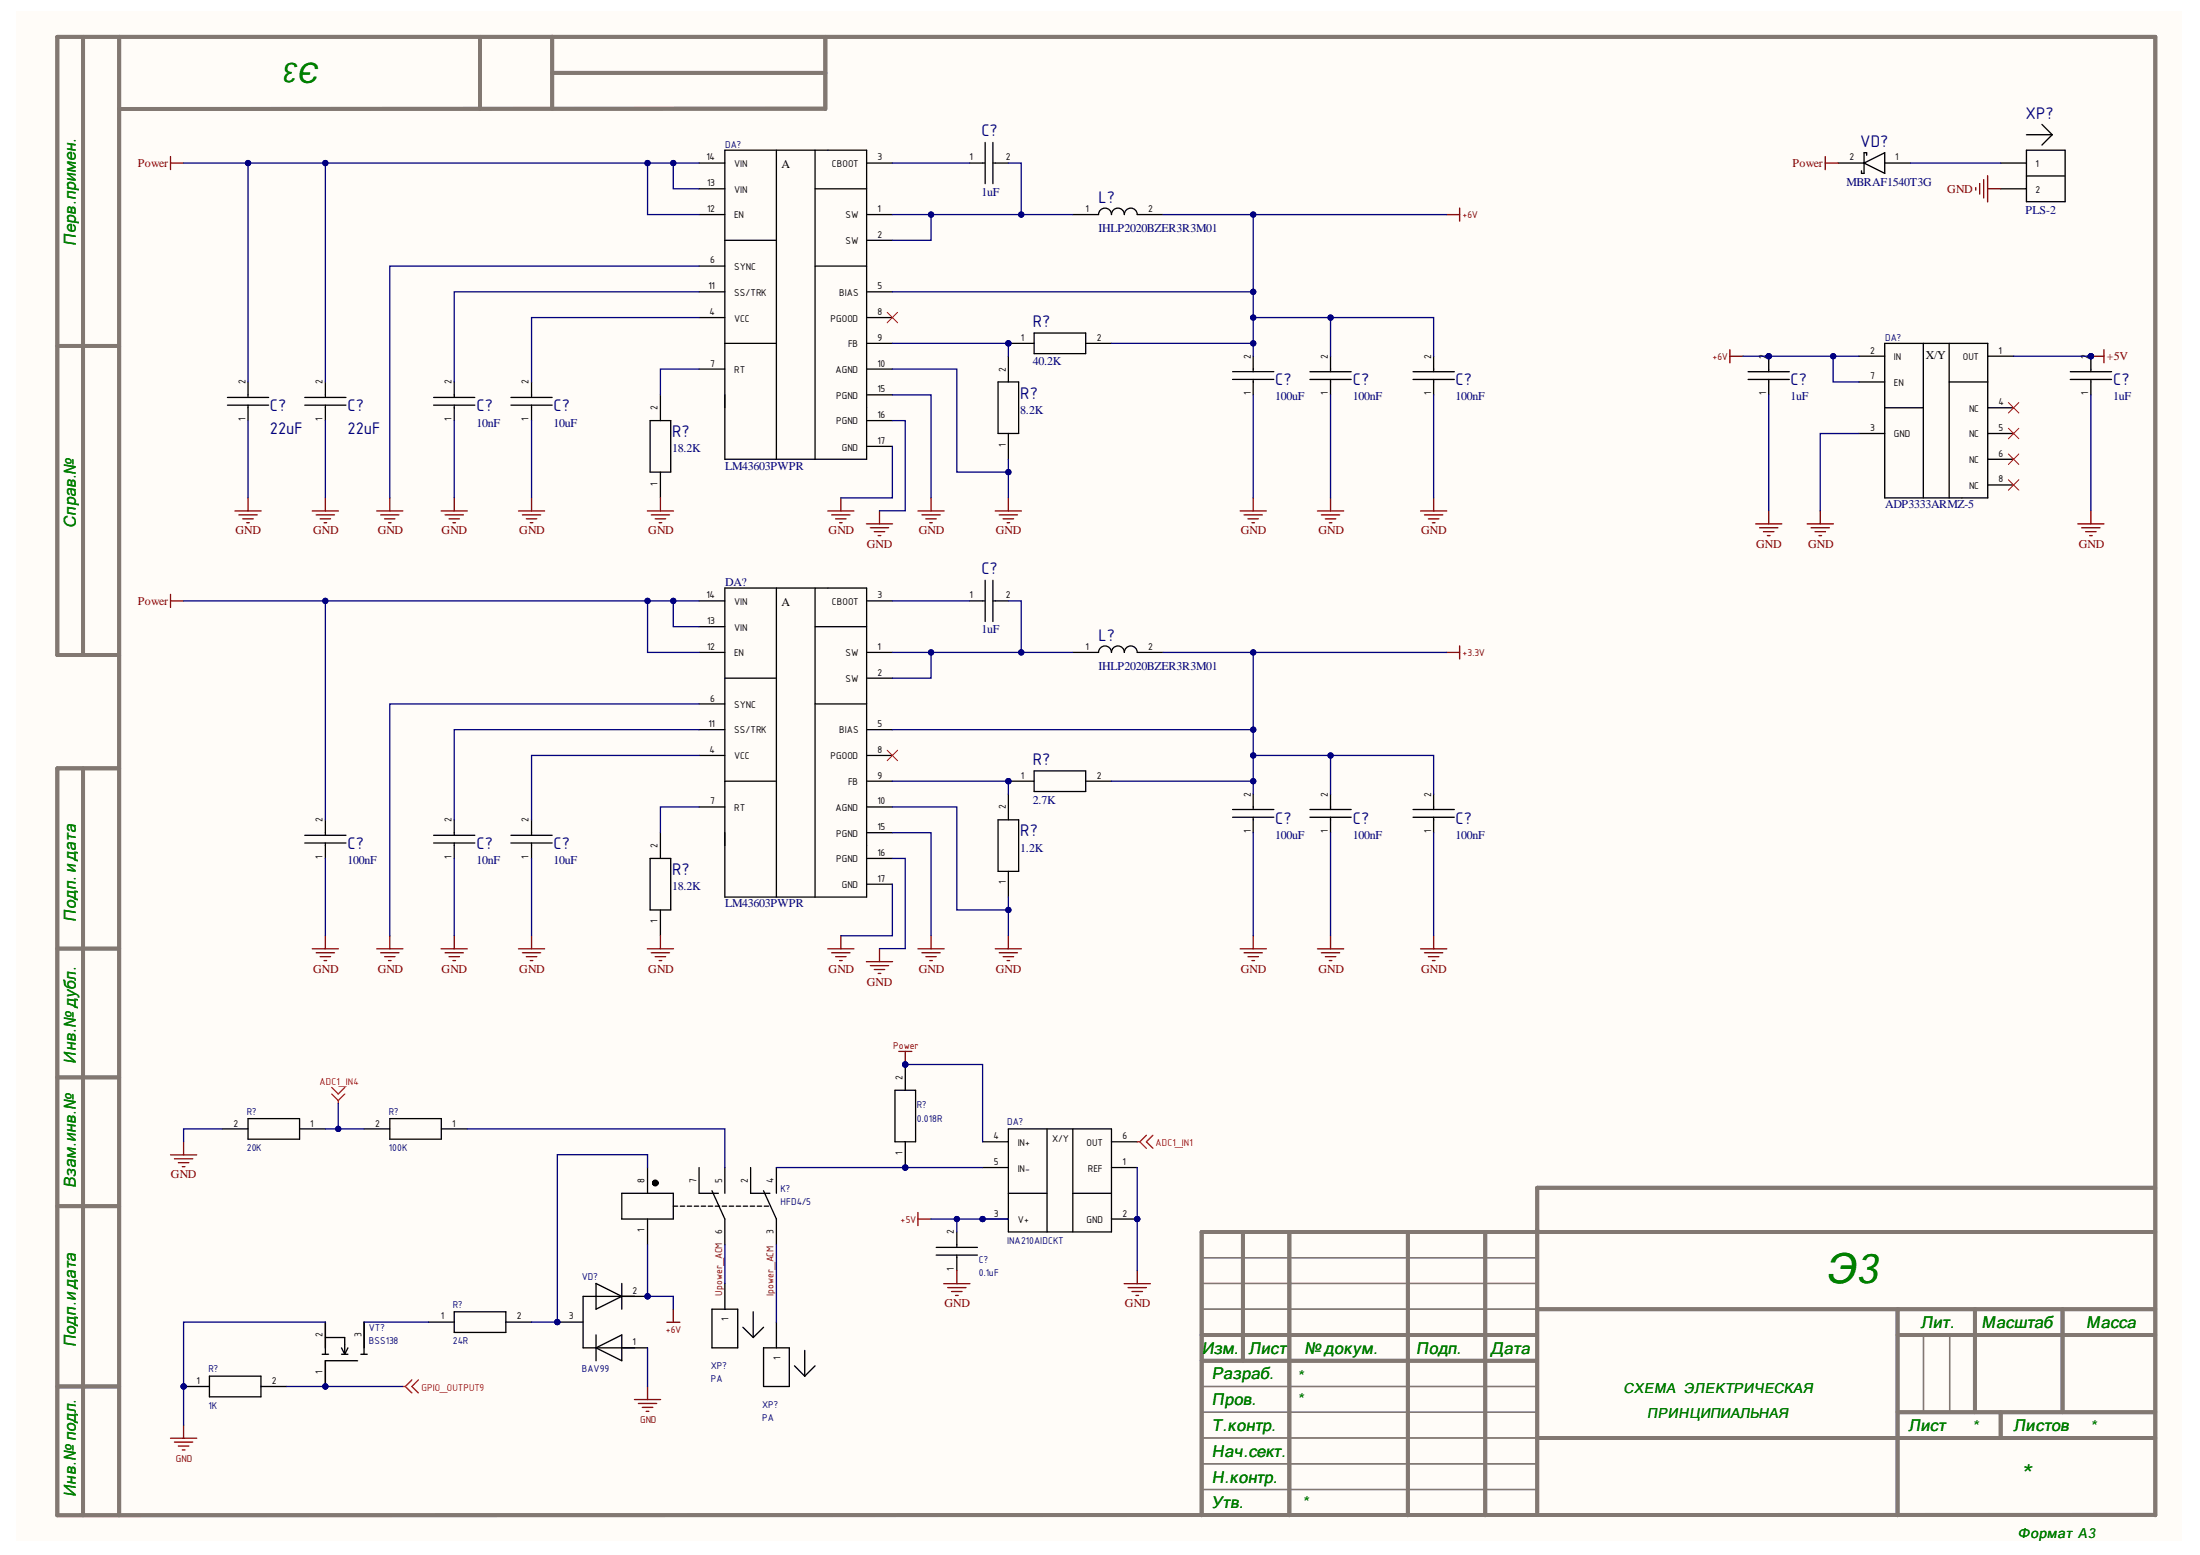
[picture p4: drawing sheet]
<svg xmlns="http://www.w3.org/2000/svg" width="297mm" height="210mm" viewBox="0 0 297 210" stroke-linecap="round" stroke-linejoin="round" font-family="sans-serif">
<g fill="#fffcf8">
<path d="M2.2 1.5h292.3v206.5h-292.3z" fill-rule="evenodd"/>
<path d="M2.2 1.5h292.3v206.5h-292.3z" fill-rule="evenodd"/>
</g>
<g fill="none" stroke="#827872" stroke-width=".53">
<path d="M11.2 5v83.4M16.1 5v199.5M64.8 5v9.7M74.6 5v9.7M74.6 9.8h36.8M111.4 14.7h-95.3M111.4 5v9.7M7.7 46.7h8.4M16.1 88.4h-8.4v-83.4h283.3v199.5M11.2 103.7v100.8M16.1 103.7h-8.4v100.8h283.3M7.7 128h8.4"/>
<path d="M7.7 145.4h8.4M7.7 162.8h8.4M167.8 166.3v17.4M174.1 166.3v38.2M190.1 166.3v38.2M200.5 166.3v38.2M207.5 176.7h83.5M256.2 176.7v27.8M266.6 176.7v13.9M278.5 176.7v13.9M291 160.3h-83.4v43.8M291 166.3h-128.8v38.2"/>
<path d="M7.7 187.2h8.4M162.2 183.7h45.3M162.2 180.2h45.3M207.5 194.1h83.5M256.2 180.2h34.8M256.2 190.6h34.8M270.1 190.6v3.5"/>
</g>
<path d="M162.2 176.7h45.3M162.2 169.8h45.3M162.2 173.2h45.3M162.2 197.6h45.3M162.2 190.6h45.3M162.2 194.1h45.3M162.2 187.2h45.3M259.7 180.2v10.4M263.2 180.2v10.4M162.2 201.1h45.3" fill="none" stroke="#827872" stroke-width=".18"/>
<g fill="none" stroke="#000" stroke-width=".18">
<path d="M273.6 18.2h3.5M275.7 16.8l1.4 1.4M277.1 18.2l-1.4 1.4M248.2 22h3.5M251.7 22l2.8-1.4v2.8zM252 21v-.4h-.3v2.8h-.4v-.3M254.5 22h3.5M270.1 22h3.5M270.1 25.5h3.5M273.6 23.8h5.2M273.6 20.3h5.2v6.9h-5.2zM176.9 51.2h5.5"/>
<path d="M176.9 50.2h5.5M179.6 48.1v2.1M179.6 51.2v2.1M190.8 51.2h5.6M190.8 50.2h5.6M193.6 48.1v2.1M193.6 51.2v2.1M236 51.2h5.6M236 50.2h5.6M238.8 51.2v2.1M251 48.1h3.5M251 58.5h3.5"/>
<path d="M251 51.6h3.5M254.5 55h5.2M254.5 46.4h13.9v20.8h-13.9zM259.7 46.4v20.8M263.2 51.6h5.2M263.2 46.4v20.8M268.4 48.1h3.5M268.4 58.5h3.5M268.4 55h3.5M279.5 51.2h5.6M279.5 50.2h5.6M282.3 51.2v2.1"/>
<path d="M268.4 62h3.5M268.4 65.5h3.5M176.9 110.3h5.5M176.9 109.3h5.5M179.6 107.2v2.1M179.6 110.3v2.1M190.8 110.3h5.6M190.8 109.3h5.6M193.6 107.2v2.1M193.6 110.3v2.1"/>
</g>
<g fill="none" stroke="#000" stroke-width=".17">
<path d="M133 19.2v5.6M134.1 19.2v5.6M94.4 29h3.5M94.4 22h3.5M94.4 39.4h3.5M94.4 35.9h3.5M94.4 25.5h3.5M97.9 20.3h19.1v41.7h-19.1zM97.9 32.4h6.9M104.8 20.3v41.7M110 35.9h7M110 25.5h7"/>
<path d="M110 20.3v41.7M117 29h3.5M117 32.4h3.5M117 22h3.5M117 39.4h3.5M130.9 22h2.1M134.1 22h2M144.8 29h3.5a.87 .87 0 0 1 .9-.9 .87 .87 0 0 1 .9 .9 .87 .87 0 0 1 .8-.9 .87 .87 0 0 1 .9 .9 .87 .87 0 0 1 .9-.9 .87 .87 0 0 1 .8 .9h3.5M30.7 54.7h5.6M30.7 53.6h5.6M33.5 51.6v2M33.5 54.7v2.1"/>
<path d="M41.1 54.7h5.6M41.1 53.6h5.6M43.9 51.6v2M43.9 54.7v2.1M58.5 54.7h5.6M58.5 53.6h5.6M61.3 51.6v2M61.3 54.7v2.1M69 54.7h5.6M69 53.6h5.6M71.8 51.6v2M71.8 54.7v2.1"/>
<path d="M87.8 56.8h2.8v6.9h-2.8zM89.2 53.3v3.5M94.4 42.9h3.5M94.4 49.8h3.5M97.9 46.3h6.9M117 42.9h3.5M117 49.8h3.5M117 46.3h3.5M117 53.3h3.5M117 56.8h3.5M134.8 51.6h2.7v6.9h-2.7zM136.1 46.3h3.5"/>
<path d="M136.1 48.1v3.5M136.1 58.5v3.5M139.6 45h7v2.7h-7zM146.6 46.3h3.5M166.4 51.2h5.6M166.4 50.2h5.6M169.2 48.1v2.1M169.2 51.2v2.1M89.2 63.7v3.5M97.9 79.4h19.1v41.7h-19.1zM104.8 79.4v41.7M110 79.4v41.7"/>
<path d="M117 60.3h3.5M133 78.3v5.6M134.1 78.3v5.6M94.4 88.1h3.5M94.4 81.1h3.5M94.4 98.5h3.5M94.4 95h3.5M94.4 84.6h3.5M97.9 91.5h6.9M110 95h7M110 84.6h7M117 88.1h3.5"/>
<path d="M117 91.5h3.5M117 81.1h3.5M117 98.5h3.5M130.9 81.1h2.1M134.1 81.1h2M144.8 88.1h3.5a.87 .87 0 0 1 .9-.9 .87 .87 0 0 1 .9 .9 .87 .87 0 0 1 .8-.9 .87 .87 0 0 1 .9 .9 .87 .87 0 0 1 .9-.9 .87 .87 0 0 1 .8 .9h3.5M41.1 113.8h5.6M41.1 112.8h5.6M43.9 110.7v2.1M43.9 113.8v2.1M58.5 113.8h5.6M58.5 112.8h5.6"/>
<path d="M61.3 110.7v2.1M61.3 113.8v2.1M69 113.8h5.6M69 112.8h5.6M71.8 110.7v2.1M71.8 113.8v2.1M87.8 115.9h2.8v6.9h-2.8zM89.2 112.4v3.5M94.4 102h3.5M94.4 108.9h3.5M97.9 105.4h6.9M117 102h3.5"/>
<path d="M117 108.9h3.5M117 105.4h3.5M117 112.4h3.5M117 115.9h3.5M117 119.4h3.5M134.8 110.7h2.7v6.9h-2.7zM136.1 107.2v3.5M136.1 117.6v3.5M136.1 105.4h3.5M139.6 104.1h7v2.7h-7zM146.6 105.4h3.5M166.4 110.3h5.6"/>
<path d="M166.4 109.3h5.6M169.2 107.2v2.1M169.2 110.3v2.1M89.2 122.8v3.5M87.4 157.6v3.5M94.4 157.6v3.5h2.6M97.9 157.6v3.5M101.3 157.6v3.5h2.7M104.8 157.6v3.5M120.8 147.2v6.9M123.6 147.2v6.9M132.7 157.6h3.4"/>
<path d="M132.7 154.1h3.4M136.1 152.4h14v13.9h-14zM141.4 152.4v13.9M144.8 152.4v13.9M150.1 157.6h3.4M150.1 154.1h3.4M84 161.1h6.9v3.5h-6.9zM87.4 164.6v3.4M90.9 162.8h.6M91.9 162.8h.5M92.8 162.8h.6M93.7 162.8h.6"/>
<path d="M94.7 162.8h.6M95.6 162.8h.6M96.1 160.7l1.8 3.9M99.4 162.8h.6M100.4 162.8h.5M101.3 162.8h.6M102.2 162.8h.6M103.1 160.7l1.7 3.9v3.4M103.2 162.8h.6M126.4 169.4h5.6M126.4 168.4h5.6M129.2 166.3v2.1"/>
<path d="M129.2 169.4v2.1M132.7 164.6h3.4M136.1 161.1h5.3M144.8 161.1h5.3M150.1 164.6h3.4"/>
</g>
<g fill="none" stroke="#800000" stroke-width=".17">
<path d="M23 21.1v1.8M23 22h1.8M31.7 69h3.6M32.3 69.5h2.4M32.8 70h1.4M33.3 70.6h.4M33.5 67.2v1.8M42.2 69h3.5M42.7 69.5h2.5M43.2 70h1.4M43.8 70.6h.3M43.9 67.2v1.8"/>
<path d="M50.9 69h3.5M51.4 69.5h2.5M51.9 70h1.4M52.5 70.6h.3M52.6 67.2v1.8M59.6 69h3.5M60.1 69.5h2.5M60.6 70h1.4M61.1 70.6h.4M61.3 67.2v1.8M70 69h3.5M70.5 69.5h2.5"/>
<path d="M71.1 70h1.4M71.6 70.6h.3M71.8 67.2v1.8M87.4 69h3.5M87.9 69.5h2.5M88.5 70h1.4M89 70.6h.3M89.2 67.2v1.8M111.8 69h3.5M112.3 69.5h2.5M112.8 70h1.4M113.4 70.6h.3"/>
<path d="M113.5 67.2v1.8M117 70.7h3.5M117.5 71.2h2.5M118 71.8h1.5M118.6 72.3h.3M118.7 68.9v1.8M123.9 69h3.6M124.5 69.5h2.4M125 70h1.4M125.5 70.6h.4M125.7 67.2v1.8M134.4 69h3.5"/>
<path d="M134.9 69.5h2.5M135.4 70h1.5M136 70.6h.3M136.1 67.2v1.8M167.4 69h3.6M168 69.5h2.4M168.5 70h1.4M169 70.6h.4M169.2 67.2v1.8M23 80.2v1.8M23 81.1h1.8M42.2 128.1h3.5"/>
<path d="M42.7 128.6h2.5M43.2 129.1h1.4M43.8 129.7h.3M43.9 126.3v1.8M50.9 128.1h3.5M51.4 128.6h2.5M51.9 129.1h1.4M52.5 129.7h.3M52.6 126.3v1.8M59.6 128.1h3.5M60.1 128.6h2.5M60.6 129.1h1.4"/>
<path d="M61.1 129.7h.4M61.3 126.3v1.8M70 128.1h3.5M70.5 128.6h2.5M71.1 129.1h1.4M71.6 129.7h.3M71.8 126.3v1.8M87.4 128.1h3.5M87.9 128.6h2.5M88.5 129.1h1.4M89 129.7h.3M89.2 126.3v1.8"/>
<path d="M111.8 128.1h3.5M112.3 128.6h2.5M112.8 129.1h1.4M113.4 129.7h.3M113.5 126.3v1.8M117 129.8h3.5M117.5 130.3h2.5M118 130.9h1.5M118.6 131.4h.3M118.7 128v1.8M123.9 128.1h3.6M124.5 128.6h2.4"/>
<path d="M125 129.1h1.4M125.5 129.7h.4M125.7 126.3v1.8M134.4 128.1h3.5M134.9 128.6h2.5M135.4 129.1h1.5M136 129.7h.3M136.1 126.3v1.8M167.4 128.1h3.6M168 128.6h2.4M168.5 129.1h1.4M169 129.7h.4"/>
<path d="M169.2 126.3v1.8M121.3 141.9h1.8M122.2 141.9v1.8M123.9 163.7v1.7M123.9 164.6h1.8"/>
</g>
<g fill="none" stroke="#800000" stroke-width=".18">
<path d="M195.3 29h1.8M197.1 28.1v1.7M246.4 21.1v1.8M246.4 22h1.8M266.8 25.3v.4M267.3 24.8v1.4M267.8 24.2v2.5M268.4 23.7v3.6M268.4 25.5h1.7M233.6 48.1h1.7M233.6 47.2v1.8M282.3 48.1h1.8"/>
<path d="M284.1 47.2v1.8M177.9 69h3.5M178.4 69.5h2.5M178.9 70h1.5M179.5 70.6h.3M179.6 67.2v1.8M191.8 69h3.5M192.3 69.5h2.5M192.9 70h1.4M193.4 70.6h.3M193.6 67.2v1.8M237 70.7h3.6"/>
<path d="M237.6 71.2h2.4M238.1 71.8h1.4M238.6 72.3h.4M238.8 69v1.7M244 70.7h3.5M244.5 71.2h2.5M245.1 71.8h1.4M245.6 72.3h.3M245.8 69v1.7M280.5 70.7h3.6M281.1 71.2h2.4M281.6 71.8h1.4"/>
<path d="M282.1 72.3h.4M282.3 69v1.7M195.3 88.1h1.8M197.1 87.2v1.8M177.9 128.1h3.5M178.4 128.6h2.5M178.9 129.1h1.5M179.5 129.7h.3M179.6 126.3v1.8M191.8 128.1h3.5M192.3 128.6h2.5M192.9 129.1h1.4"/>
<path d="M193.4 129.7h.3M193.6 126.3v1.8M127.4 173.3h3.6M128 173.8h2.4M128.5 174.3h1.4M129 174.9h.4M129.2 171.5v1.8M151.8 173.3h3.5M152.3 173.8h2.5M152.8 174.3h1.5M153.4 174.9h.3M153.5 171.5v1.8"/>
</g>
<path d="M119.8 42.2l1.4 1.4M121.2 42.2l-1.4 1.4M271.2 54.3l1.4 1.5M271.2 57.8l1.4 1.4M272.6 54.3l-1.4 1.5M272.6 57.8l-1.4 1.4M271.2 61.3l1.4 1.4M271.2 64.8l1.4 1.4M272.6 61.3l-1.4 1.4M272.6 64.8l-1.4 1.4M119.8 101.3l1.4 1.4M121.2 101.3l-1.4 1.4" fill="none" stroke="#f00" stroke-width=".14"/>
<path d="M153.5 154.1h.4M153.9 154.1l.9 .9M154.8 153.2l-.9 .9M155.7 153.2l-.9 .9 .9 .9" fill="none" stroke="#f00" stroke-width=".17"/>
<circle cx="88.5" cy="159.7" r=".18" fill="none" stroke="#000" stroke-width=".53"/>
<circle cx="87.4" cy="175" r=".35" fill="#000080"/>
<circle cx="87.4" cy="175" r=".35" fill="none" stroke="#000080" stroke-width=".14"/>
<path d="M80.5 173.2l3.5 1.8-3.5 1.7zM84 173.2v3.5M87.4 175h-8.7v6.9h8.7M80.5 181.9l3.5-1.7v3.5zM80.5 180.2v3.5" fill="none" stroke="#000" stroke-width=".18"/>
<circle cx="87.4" cy="175" r=".35" fill="#000080"/>
<circle cx="87.4" cy="175" r=".35" fill="none" stroke="#000080" stroke-width=".14"/>
<g fill="none" stroke="#000" stroke-width=".18">
<path d="M43.9 178.5v4.3M49.2 178.5v4.3M57.9 178.5h3.4M61.3 177.1h7v2.8h-7zM68.3 178.5h3.5M75.3 178.5h3.4M96.1 176.7h3.5v5.2h-3.5zM97.9 173.2v3.5M100.3 179.2l1.4 1.3M101.7 177.1v3.4M103.1 179.2l-1.4 1.3M104.8 178.5v3.4"/>
<path d="M24.8 187.2h3.5M28.3 185.8h6.9v2.8h-6.9zM35.2 187.2h3.5M43.9 183.7h4.4M43.9 180.5h2.6v2.3M46.1 182.8h.9M46.1 181.9l.4 .9M47 181.9l-.5 .9M48.7 182.8h.9M103.1 181.9h3.5v5.3h-3.5zM107.3 184.4l1.4 1.4M108.7 182.3v3.5"/>
<path d="M110 184.4l-1.3 1.4"/>
</g>
<path d="M90 178.5h1.8M90.9 176.7v1.8M23 194.1h3.6M23.6 194.7h2.4M24.1 195.2h1.4M24.6 195.7h.4M24.8 192.4v1.7M85.7 188.9h3.5M86.2 189.4h2.5M86.7 190h1.4M87.2 190.5h.4M87.4 187.2v1.7" fill="none" stroke="#800000" stroke-width=".18"/>
<path d="M54.4 187.2h.3M54.7 187.2l.9 .8M55.6 186.3l-.9 .9M56.5 186.3l-.9 .9 .9 .8" fill="none" stroke="#f00" stroke-width=".18"/>
<path d="M44.8 146.8l.9 .9 .9-.9M44.8 147.7l.9 .9M45.7 148.6v.3M46.6 147.7l-.9 .9" fill="none" stroke="#f00" stroke-width=".17"/>
<path d="M30 152.4h3.5M33.5 151h6.9v2.8h-6.9zM40.4 152.4h3.5M49.1 152.4h3.5M52.6 151h7v2.8h-7zM59.6 152.4h3.5" fill="none" stroke="#000" stroke-width=".17"/>
<path d="M282.3 53.3v15.7M43.9 178.5h-19.1v13.9" fill="none" stroke="#000080" stroke-width=".18"/>
<path d="M24.8 81.1h69.6" fill="none" stroke="#000080" stroke-width=".17"/>
<circle cx="90.9" cy="81.1" r=".35" fill="#000080"/>
<circle cx="90.9" cy="81.1" r=".35" fill="none" stroke="#000080" stroke-width=".14"/>
<circle cx="87.4" cy="81.1" r=".35" fill="#000080"/>
<circle cx="87.4" cy="81.1" r=".35" fill="none" stroke="#000080" stroke-width=".14"/>
<circle cx="43.9" cy="81.1" r=".35" fill="#000080"/>
<circle cx="43.9" cy="81.1" r=".35" fill="none" stroke="#000080" stroke-width=".14"/>
<path d="M24.8 22h69.6" fill="none" stroke="#000080" stroke-width=".17"/>
<circle cx="90.9" cy="22" r=".35" fill="#000080"/>
<circle cx="90.9" cy="22" r=".35" fill="none" stroke="#000080" stroke-width=".14"/>
<circle cx="87.4" cy="22" r=".35" fill="#000080"/>
<circle cx="87.4" cy="22" r=".35" fill="none" stroke="#000080" stroke-width=".14"/>
<circle cx="43.9" cy="22" r=".35" fill="#000080"/>
<circle cx="43.9" cy="22" r=".35" fill="none" stroke="#000080" stroke-width=".14"/>
<circle cx="33.5" cy="22" r=".35" fill="#000080"/>
<circle cx="33.5" cy="22" r=".35" fill="none" stroke="#000080" stroke-width=".14"/>
<path d="M38.7 187.2h15.7" fill="none" stroke="#000080" stroke-width=".18"/>
<path d="M43.9 152.4h5.2" fill="none" stroke="#000080" stroke-width=".17"/>
<circle cx="45.7" cy="152.4" r=".35" fill="#000080"/>
<circle cx="45.7" cy="152.4" r=".35" fill="none" stroke="#000080" stroke-width=".14"/>
<path d="M87.4 157.6v-1.7h-12.1v22.6h-3.5M49.2 178.5h8.7M87.4 168v7h3.5v1.7" fill="none" stroke="#000080" stroke-width=".18"/>
<path d="M94.4 35.9h-41.8v31.3M94.4 39.4h-33.1v12.2M94.4 42.9h-22.6v8.7M94.4 95h-41.8v31.3M94.4 98.5h-33.1v12.2M94.4 102h-22.6v8.7M63.1 152.4h34.8v5.2" fill="none" stroke="#000080" stroke-width=".17"/>
<circle cx="87.4" cy="175" r=".35" fill="#000080"/>
<circle cx="87.4" cy="175" r=".35" fill="none" stroke="#000080" stroke-width=".14"/>
<path d="M87.4 81.1v7h7" fill="none" stroke="#000080" stroke-width=".17"/>
<circle cx="87.4" cy="81.1" r=".35" fill="#000080"/>
<circle cx="87.4" cy="81.1" r=".35" fill="none" stroke="#000080" stroke-width=".14"/>
<path d="M87.4 22v7h7" fill="none" stroke="#000080" stroke-width=".17"/>
<circle cx="87.4" cy="22" r=".35" fill="#000080"/>
<circle cx="87.4" cy="22" r=".35" fill="none" stroke="#000080" stroke-width=".14"/>
<path d="M94.4 49.8h-5.2v3.5M90.9 81.1v3.5h3.5M94.4 108.9h-5.2v3.5" fill="none" stroke="#000080" stroke-width=".17"/>
<circle cx="90.9" cy="81.1" r=".35" fill="#000080"/>
<circle cx="90.9" cy="81.1" r=".35" fill="none" stroke="#000080" stroke-width=".14"/>
<path d="M90.9 22v3.5h3.5" fill="none" stroke="#000080" stroke-width=".17"/>
<circle cx="90.9" cy="22" r=".35" fill="#000080"/>
<circle cx="90.9" cy="22" r=".35" fill="none" stroke="#000080" stroke-width=".14"/>
<path d="M120.5 56.8h1.7v12.1h-3.5M120.5 60.3v6.9h-7M120.5 119.4v6.9h-7M120.5 115.9h1.7v12.1h-3.5M120.5 112.4h5.2v13.9M120.5 108.9h8.7v13.9h6.9v-1.7M104.8 157.6h27.9" fill="none" stroke="#000080" stroke-width=".17"/>
<circle cx="136.1" cy="122.8" r=".35" fill="#000080"/>
<circle cx="136.1" cy="122.8" r=".35" fill="none" stroke="#000080" stroke-width=".14"/>
<path d="M120.5 98.5h48.7M120.5 105.4h15.6v1.8" fill="none" stroke="#000080" stroke-width=".17"/>
<circle cx="169.2" cy="98.5" r=".35" fill="#000080"/>
<circle cx="169.2" cy="98.5" r=".35" fill="none" stroke="#000080" stroke-width=".14"/>
<path d="M125.7 88.1v3.4h-5.2" fill="none" stroke="#000080" stroke-width=".17"/>
<circle cx="125.7" cy="88.1" r=".35" fill="#000080"/>
<circle cx="125.7" cy="88.1" r=".35" fill="none" stroke="#000080" stroke-width=".14"/>
<path d="M120.5 88.1h24.3" fill="none" stroke="#000080" stroke-width=".17"/>
<circle cx="125.7" cy="88.1" r=".35" fill="#000080"/>
<circle cx="125.7" cy="88.1" r=".35" fill="none" stroke="#000080" stroke-width=".14"/>
<circle cx="137.9" cy="88.1" r=".35" fill="#000080"/>
<circle cx="137.9" cy="88.1" r=".35" fill="none" stroke="#000080" stroke-width=".14"/>
<path d="M120.5 53.3h5.2v13.9M120.5 49.8h8.7v13.9h6.9v-1.7M120.5 81.1h10.4" fill="none" stroke="#000080" stroke-width=".17"/>
<circle cx="136.1" cy="63.7" r=".35" fill="#000080"/>
<circle cx="136.1" cy="63.7" r=".35" fill="none" stroke="#000080" stroke-width=".14"/>
<path d="M120.5 39.4h48.7M120.5 46.3h15.6v1.8" fill="none" stroke="#000080" stroke-width=".17"/>
<circle cx="169.2" cy="39.4" r=".35" fill="#000080"/>
<circle cx="169.2" cy="39.4" r=".35" fill="none" stroke="#000080" stroke-width=".14"/>
<path d="M125.7 29v3.4h-5.2" fill="none" stroke="#000080" stroke-width=".17"/>
<circle cx="125.7" cy="29" r=".35" fill="#000080"/>
<circle cx="125.7" cy="29" r=".35" fill="none" stroke="#000080" stroke-width=".14"/>
<path d="M120.5 29h24.3" fill="none" stroke="#000080" stroke-width=".17"/>
<circle cx="125.7" cy="29" r=".35" fill="#000080"/>
<circle cx="125.7" cy="29" r=".35" fill="none" stroke="#000080" stroke-width=".14"/>
<circle cx="137.9" cy="29" r=".35" fill="#000080"/>
<circle cx="137.9" cy="29" r=".35" fill="none" stroke="#000080" stroke-width=".14"/>
<path d="M120.5 22h10.4M122.2 143.7h10.5v10.4M125.7 164.6h10.4" fill="none" stroke="#000080" stroke-width=".17"/>
<circle cx="129.2" cy="164.6" r=".35" fill="#000080"/>
<circle cx="129.2" cy="164.6" r=".35" fill="none" stroke="#000080" stroke-width=".14"/>
<path d="M136.1 81.1h1.8v7" fill="none" stroke="#000080" stroke-width=".17"/>
<circle cx="137.9" cy="88.1" r=".35" fill="#000080"/>
<circle cx="137.9" cy="88.1" r=".35" fill="none" stroke="#000080" stroke-width=".14"/>
<path d="M136.1 22h1.8v7" fill="none" stroke="#000080" stroke-width=".17"/>
<circle cx="137.9" cy="29" r=".35" fill="#000080"/>
<circle cx="137.9" cy="29" r=".35" fill="none" stroke="#000080" stroke-width=".14"/>
<path d="M150.1 105.4h19.1v1.8" fill="none" stroke="#000080" stroke-width=".17"/>
<circle cx="169.2" cy="105.4" r=".35" fill="#000080"/>
<circle cx="169.2" cy="105.4" r=".35" fill="none" stroke="#000080" stroke-width=".14"/>
<path d="M150.1 46.3h19.1v1.8" fill="none" stroke="#000080" stroke-width=".17"/>
<circle cx="169.2" cy="46.3" r=".35" fill="#000080"/>
<circle cx="169.2" cy="46.3" r=".35" fill="none" stroke="#000080" stroke-width=".14"/>
<path d="M157 88.1h38.3" fill="none" stroke="#000080" stroke-width=".18"/>
<circle cx="169.2" cy="88.1" r=".35" fill="#000080"/>
<circle cx="169.2" cy="88.1" r=".35" fill="none" stroke="#000080" stroke-width=".14"/>
<path d="M157 29h38.3" fill="none" stroke="#000080" stroke-width=".18"/>
<circle cx="169.2" cy="29" r=".35" fill="#000080"/>
<circle cx="169.2" cy="29" r=".35" fill="none" stroke="#000080" stroke-width=".14"/>
<path d="M169.2 102h24.4v5.2" fill="none" stroke="#000080" stroke-width=".18"/>
<circle cx="169.2" cy="102" r=".35" fill="#000080"/>
<circle cx="169.2" cy="102" r=".35" fill="none" stroke="#000080" stroke-width=".14"/>
<circle cx="179.6" cy="102" r=".35" fill="#000080"/>
<circle cx="179.6" cy="102" r=".35" fill="none" stroke="#000080" stroke-width=".14"/>
<path d="M169.2 42.9h24.4v5.2" fill="none" stroke="#000080" stroke-width=".18"/>
<circle cx="169.2" cy="42.9" r=".35" fill="#000080"/>
<circle cx="169.2" cy="42.9" r=".35" fill="none" stroke="#000080" stroke-width=".14"/>
<circle cx="179.6" cy="42.9" r=".35" fill="#000080"/>
<circle cx="179.6" cy="42.9" r=".35" fill="none" stroke="#000080" stroke-width=".14"/>
<path d="M235.3 48.1h15.7" fill="none" stroke="#000080" stroke-width=".18"/>
<circle cx="247.5" cy="48.1" r=".35" fill="#000080"/>
<circle cx="247.5" cy="48.1" r=".35" fill="none" stroke="#000080" stroke-width=".14"/>
<path d="M247.5 48.1v3.5h3.5M251 58.5h-5.2v10.5" fill="none" stroke="#000080" stroke-width=".18"/>
<circle cx="247.5" cy="48.1" r=".35" fill="#000080"/>
<circle cx="247.5" cy="48.1" r=".35" fill="none" stroke="#000080" stroke-width=".14"/>
<path d="M258 22h12.1M271.9 48.1h10.4" fill="none" stroke="#000080" stroke-width=".18"/>
<path d="M33.5 22v29.6M33.5 56.8v10.4" fill="none" stroke="#000080" stroke-width=".17"/>
<circle cx="33.5" cy="22" r=".35" fill="#000080"/>
<circle cx="33.5" cy="22" r=".35" fill="none" stroke="#000080" stroke-width=".14"/>
<path d="M43.9 81.1v29.6M43.9 115.9v10.4" fill="none" stroke="#000080" stroke-width=".17"/>
<circle cx="43.9" cy="81.1" r=".35" fill="#000080"/>
<circle cx="43.9" cy="81.1" r=".35" fill="none" stroke="#000080" stroke-width=".14"/>
<path d="M43.9 22v29.6M43.9 56.8v10.4" fill="none" stroke="#000080" stroke-width=".17"/>
<circle cx="43.9" cy="22" r=".35" fill="#000080"/>
<circle cx="43.9" cy="22" r=".35" fill="none" stroke="#000080" stroke-width=".14"/>
<path d="M61.3 56.8v10.4M71.8 56.8v10.4M61.3 115.9v10.4M71.8 115.9v10.4M129.2 164.6v1.7" fill="none" stroke="#000080" stroke-width=".17"/>
<path d="M97.9 168v5.2M104.8 168v10.5M87.4 181.9v5.3" fill="none" stroke="#000080" stroke-width=".18"/>
<circle cx="129.2" cy="164.6" r=".35" fill="#000080"/>
<circle cx="129.2" cy="164.6" r=".35" fill="none" stroke="#000080" stroke-width=".14"/>
<path d="M136.1 122.8v3.5" fill="none" stroke="#000080" stroke-width=".17"/>
<circle cx="136.1" cy="122.8" r=".35" fill="#000080"/>
<circle cx="136.1" cy="122.8" r=".35" fill="none" stroke="#000080" stroke-width=".14"/>
<path d="M136.1 63.7v3.5" fill="none" stroke="#000080" stroke-width=".17"/>
<circle cx="136.1" cy="63.7" r=".35" fill="#000080"/>
<circle cx="136.1" cy="63.7" r=".35" fill="none" stroke="#000080" stroke-width=".14"/>
<path d="M169.2 88.1v17.3M169.2 112.4v13.9M153.5 157.6v13.9" fill="none" stroke="#000080" stroke-width=".17"/>
<circle cx="169.2" cy="105.4" r=".35" fill="#000080"/>
<circle cx="169.2" cy="105.4" r=".35" fill="none" stroke="#000080" stroke-width=".14"/>
<circle cx="169.2" cy="102" r=".35" fill="#000080"/>
<circle cx="169.2" cy="102" r=".35" fill="none" stroke="#000080" stroke-width=".14"/>
<circle cx="169.2" cy="98.5" r=".35" fill="#000080"/>
<circle cx="169.2" cy="98.5" r=".35" fill="none" stroke="#000080" stroke-width=".14"/>
<circle cx="169.2" cy="88.1" r=".35" fill="#000080"/>
<circle cx="169.2" cy="88.1" r=".35" fill="none" stroke="#000080" stroke-width=".14"/>
<path d="M169.2 29v17.3M169.2 53.3v13.9" fill="none" stroke="#000080" stroke-width=".17"/>
<circle cx="169.2" cy="46.3" r=".35" fill="#000080"/>
<circle cx="169.2" cy="46.3" r=".35" fill="none" stroke="#000080" stroke-width=".14"/>
<circle cx="169.2" cy="42.9" r=".35" fill="#000080"/>
<circle cx="169.2" cy="42.9" r=".35" fill="none" stroke="#000080" stroke-width=".14"/>
<circle cx="169.2" cy="39.4" r=".35" fill="#000080"/>
<circle cx="169.2" cy="39.4" r=".35" fill="none" stroke="#000080" stroke-width=".14"/>
<circle cx="169.2" cy="29" r=".35" fill="#000080"/>
<circle cx="169.2" cy="29" r=".35" fill="none" stroke="#000080" stroke-width=".14"/>
<path d="M179.6 102v5.2M179.6 112.4v13.9" fill="none" stroke="#000080" stroke-width=".18"/>
<circle cx="179.6" cy="102" r=".35" fill="#000080"/>
<circle cx="179.6" cy="102" r=".35" fill="none" stroke="#000080" stroke-width=".14"/>
<path d="M179.6 42.9v5.2M179.6 53.3v13.9" fill="none" stroke="#000080" stroke-width=".18"/>
<circle cx="179.6" cy="42.9" r=".35" fill="#000080"/>
<circle cx="179.6" cy="42.9" r=".35" fill="none" stroke="#000080" stroke-width=".14"/>
<path d="M193.6 53.3v13.9M238.8 53.3v15.7M193.6 112.4v13.9" fill="none" stroke="#000080" stroke-width=".18"/>
<path d="M45.7 148.9v3.5" fill="none" stroke="#000080" stroke-width=".17"/>
<circle cx="45.7" cy="152.4" r=".35" fill="#000080"/>
<circle cx="45.7" cy="152.4" r=".35" fill="none" stroke="#000080" stroke-width=".14"/>
<path d="M23 155.9h3.6M23.6 156.4h2.4M24.1 156.9h1.4M24.6 157.5h.4M24.8 154.1v1.8" fill="none" stroke="#800000" stroke-width=".17"/>
<path d="M30 152.4h-5.2v1.7" fill="none" stroke="#000080" stroke-width=".17"/>
<text font-size="5.6" fill="#008000" x="246.5" y="173.2">Э3</text>
<g font-size="4.2" fill="#000080">
<text x="121.7" y="146.5">PIR?02</text>
<text x="121.7" y="156.7">PIR?01</text>
<text x="43.4" y="186.4">PIVT?01</text>
</g>
<text font-size="4.2" x="97.4" y="167.3">PIÊ?06</text>
<g font-size="3.8" fill="#008000">
<text x="43.2" y="8.5" transform="rotate(-180 43.2 8.5)">Э3</text>
<text x="272.8" y="200.3">*</text>
</g>
<g font-size="2.5" fill="#000080">
<text x="273.5" y="16">XP?</text>
<text x="132.5" y="18.4">C?</text>
<text x="251.2" y="19.8">VD?</text>
<text x="148.3" y="27.4">L?</text>
<text x="139.4" y="44.2">R?</text>
<text x="137.8" y="53.8">R?</text>
<text x="172.2" y="52">C?</text>
<text x="182.7" y="52">C?</text>
<text x="196.5" y="52">C?</text>
<text x="241.8" y="52">C?</text>
<text x="285.3" y="52">C?</text>
<text x="36.4" y="55.5">C?</text>
<text x="36.4" y="58.5">22uF</text>
<text x="46.9" y="55.5">C?</text>
<text x="46.9" y="58.5">22uF</text>
<text x="64.4" y="55.5">C?</text>
<text x="74.8" y="55.5">C?</text>
<text x="90.7" y="59">R?</text>
<text x="132.5" y="77.5">C?</text>
<text x="148.3" y="86.6">L?</text>
<text x="139.4" y="103.3">R?</text>
<text x="137.8" y="112.9">R?</text>
<text x="172.2" y="111.2">C?</text>
<text x="182.7" y="111.2">C?</text>
<text x="196.5" y="111.2">C?</text>
<text x="46.9" y="114.6">C?</text>
<text x="64.4" y="114.6">C?</text>
<text x="74.8" y="114.6">C?</text>
<text x="90.7" y="118.1">R?</text>
</g>
<g font-size="2.2" fill="#008000">
<text x="10.2" y="33.2" transform="rotate(-90 10.2 33.2)">Перв.примен.</text>
<text x="10.2" y="71.3" transform="rotate(-90 10.2 71.3)">Справ.№</text>
<text x="10.2" y="124.4" transform="rotate(-90 10.2 124.4)">Подп. и дата</text>
<text x="10.2" y="143.6" transform="rotate(-90 10.2 143.6)">Инв.№ дубл.</text>
<text x="10.2" y="160.4" transform="rotate(-90 10.2 160.4)">Взам.инв.№</text>
<text x="259.4" y="179.3">Лит.</text>
<text x="267.6" y="179.3">Масштаб</text>
<text x="281.7" y="179.3">Масса</text>
<text x="10.2" y="181.9" transform="rotate(-90 10.2 181.9)">Подп.и дата</text>
<text x="162.3" y="182.7">Изм.</text>
<text x="168.6" y="182.7">Лист</text>
<text x="176.1" y="182.7">№ докум.</text>
<text x="191.2" y="182.7">Подп.</text>
<text x="201.3" y="182.7">Дата</text>
<text x="163.6" y="186.2">Разраб.</text>
<text x="163.6" y="189.7">Пров.</text>
<text x="175.1" y="186.5">*</text>
<text x="175.1" y="189.7">*</text>
<text x="163.6" y="193.2">Т.контр.</text>
<text x="163.6" y="196.7">Нач.сект.</text>
<text x="257.7" y="193.2">Лист</text>
<text x="266.3" y="193.3">*</text>
<text x="271.9" y="193.2">Листов</text>
<text x="282.2" y="193.3">*</text>
<text x="10.2" y="202.1" transform="rotate(-90 10.2 202.1)">Инв.№ подл.</text>
<text x="163.6" y="203.6">Утв.</text>
<text x="163.6" y="200.1">Н.контр.</text>
<text x="175.8" y="203.6">*</text>
</g>
<g font-size="2.1" fill="#000080">
<text x="238.5" y="49.4">PIC?02</text>
<text x="281.9" y="49.4">PIC?02</text>
</g>
<g font-size="1.9" fill="#008000">
<text x="219.2" y="188">СХЕМА ЭЛЕКТРИЧЕСКАЯ</text>
<text x="222.4" y="191.4">ПРИНЦИПИАЛЬНАЯ</text>
<text x="272.5" y="207.7">Формат A3</text>
</g>
<g font-size="1.6" fill="#800000">
<text x="18.6" y="22.5">Power</text>
<text x="242" y="22.5">Power</text>
<text x="262.9" y="26">GND</text>
<text x="284.5" y="48.7">+5V</text>
<text x="31.8" y="72.1">GND</text>
<text x="42.3" y="72.1">GND</text>
<text x="51" y="72.1">GND</text>
<text x="59.6" y="72.1">GND</text>
<text x="70.1" y="72.1">GND</text>
<text x="87.5" y="72.1">GND</text>
<text x="111.9" y="72.1">GND</text>
<text x="117" y="73.9">GND</text>
<text x="124.1" y="72.1">GND</text>
<text x="134.5" y="72.1">GND</text>
<text x="167.5" y="72.1">GND</text>
<text x="178" y="72.1">GND</text>
<text x="191.9" y="72.1">GND</text>
<text x="237.1" y="73.9">GND</text>
<text x="244.1" y="73.9">GND</text>
<text x="280.7" y="73.9">GND</text>
<text x="18.6" y="81.7">Power</text>
<text x="42.3" y="131.3">GND</text>
<text x="51" y="131.3">GND</text>
<text x="59.6" y="131.3">GND</text>
<text x="70.1" y="131.3">GND</text>
<text x="87.5" y="131.3">GND</text>
<text x="111.9" y="131.3">GND</text>
<text x="124.1" y="131.3">GND</text>
<text x="134.5" y="131.3">GND</text>
<text x="167.5" y="131.3">GND</text>
<text x="178" y="131.3">GND</text>
<text x="191.9" y="131.3">GND</text>
<text x="117" y="133.1">GND</text>
<text x="23.1" y="159.1">GND</text>
<text x="127.5" y="176.5">GND</text>
<text x="151.9" y="176.5">GND</text>
</g>
<g font-size="1.6">
<text x="105.5" y="22.7">A</text>
<text x="260" y="48.5">X/Y</text>
<text x="105.5" y="81.9">A</text>
</g>
<g font-size="1.6" fill="#000080">
<text x="132.5" y="26.4">1uF</text>
<text x="249.3" y="25.2">MBRAF1540T3G</text>
<text x="273.5" y="28.9">PLS-2</text>
<text x="148.3" y="31.3">IHLP2020BZER3R3M01</text>
<text x="139.4" y="49.3">40.2K</text>
<text x="64.4" y="57.6">10nF</text>
<text x="74.8" y="57.6">10uF</text>
<text x="137.8" y="55.8">8.2K</text>
<text x="172.2" y="54.1">100uF</text>
<text x="182.7" y="54.1">100nF</text>
<text x="196.5" y="54.1">100nF</text>
<text x="241.8" y="54.1">1uF</text>
<text x="285.3" y="54.1">1uF</text>
<text x="90.7" y="61.1">18.2K</text>
<text x="97.9" y="63.4">LM43603PWPR</text>
<text x="254.5" y="68.6">ADP3333ARMZ-5</text>
<text x="97.9" y="79.1">DA?</text>
<text x="132.5" y="85.5">1uF</text>
<text x="148.3" y="90.4">IHLP2020BZER3R3M01</text>
<text x="139.4" y="108.5">2.7K</text>
<text x="172.2" y="113.2">100uF</text>
<text x="182.7" y="113.2">100nF</text>
<text x="196.5" y="113.2">100nF</text>
<text x="46.9" y="116.7">100nF</text>
<text x="64.4" y="116.7">10nF</text>
<text x="74.8" y="116.7">10uF</text>
<text x="137.8" y="115">1.2K</text>
<text x="90.7" y="120.1">18.2K</text>
<text x="97.9" y="122.5">LM43603PWPR</text>
</g>
<g font-size="1.4">
<text x="95.4" y="21.6">14</text>
<text x="99.1" y="22.5">VIN</text>
<text x="112.3" y="22.5">CBOOT</text>
<text x="118.5" y="21.6">3</text>
<text x="130.9" y="21.6">1</text>
<text x="135.8" y="21.6">2</text>
<text x="249.7" y="21.6">2</text>
<text x="255.9" y="21.6">1</text>
<text x="274.8" y="22.5">1</text>
<text x="95.5" y="28.6">12</text>
<text x="95.5" y="25.2">13</text>
<text x="99.1" y="29.5">EN</text>
<text x="99.1" y="26">VIN</text>
<text x="114.2" y="29.5">SW</text>
<text x="118.5" y="28.6">1</text>
<text x="146.5" y="28.6">1</text>
<text x="155" y="28.6">2</text>
<text x="274.8" y="26">2</text>
<text x="95.9" y="35.6">6</text>
<text x="114.2" y="32.9">SW</text>
<text x="118.5" y="32.1">2</text>
<text x="95.6" y="39">11</text>
<text x="99.1" y="36.5">SYNC</text>
<text x="99.1" y="40">SS/TRK</text>
<text x="113.3" y="40">BIAS</text>
<text x="118.5" y="39">5</text>
<text x="95.8" y="42.5">4</text>
<text x="99.1" y="43.4">VCC</text>
<text x="112.1" y="43.4">PGOOD</text>
<text x="114.5" y="46.9">FB</text>
<text x="118.5" y="42.5">8</text>
<text x="118.5" y="46">9</text>
<text x="137.8" y="46">1</text>
<text x="148.1" y="46">2</text>
<text x="252.5" y="47.7">2</text>
<text x="269.8" y="47.7">1</text>
<text x="33.1" y="51.9" transform="rotate(-90 33.1 51.9)">2</text>
<text x="43.6" y="51.9" transform="rotate(-90 43.6 51.9)">2</text>
<text x="61" y="51.9" transform="rotate(-90 61 51.9)">2</text>
<text x="71.4" y="51.9" transform="rotate(-90 71.4 51.9)">2</text>
<text x="95.9" y="49.5">7</text>
<text x="99.1" y="50.3">RT</text>
<text x="112.8" y="50.3">AGND</text>
<text x="112.9" y="53.8">PGND</text>
<text x="118.5" y="49.5">10</text>
<text x="118.5" y="53">15</text>
<text x="135.8" y="50.2" transform="rotate(-90 135.8 50.2)">2</text>
<text x="168.9" y="53.4" transform="rotate(-90 168.9 53.4)">1</text>
<text x="168.9" y="48.4" transform="rotate(-90 168.9 48.4)">2</text>
<text x="179.3" y="53.4" transform="rotate(-90 179.3 53.4)">1</text>
<text x="179.3" y="48.4" transform="rotate(-90 179.3 48.4)">2</text>
<text x="193.2" y="53.4" transform="rotate(-90 193.2 53.4)">1</text>
<text x="193.2" y="48.4" transform="rotate(-90 193.2 48.4)">2</text>
<text x="238.5" y="53.4" transform="rotate(-90 238.5 53.4)">1</text>
<text x="238.5" y="48.4" transform="rotate(-90 238.5 48.4)">2</text>
<text x="252.5" y="51.2">7</text>
<text x="255.7" y="48.7">IN</text>
<text x="255.7" y="52.1">EN</text>
<text x="265" y="48.7">OUT</text>
<text x="281.9" y="53.4" transform="rotate(-90 281.9 53.4)">1</text>
<text x="281.9" y="48.4" transform="rotate(-90 281.9 48.4)">2</text>
<text x="33.1" y="56.8" transform="rotate(-90 33.1 56.8)">1</text>
<text x="43.6" y="56.8" transform="rotate(-90 43.6 56.8)">1</text>
<text x="61" y="56.8" transform="rotate(-90 61 56.8)">1</text>
<text x="71.4" y="56.8" transform="rotate(-90 71.4 56.8)">1</text>
<text x="88.8" y="55.3" transform="rotate(-90 88.8 55.3)">2</text>
<text x="112.9" y="57.3">PGND</text>
<text x="118.5" y="56.4">16</text>
<text x="118.5" y="59.9">17</text>
<text x="252.5" y="58.2">3</text>
<text x="255.7" y="59">GND</text>
<text x="265.9" y="55.6">NC</text>
<text x="265.9" y="59">NC</text>
<text x="269.8" y="54.7">4</text>
<text x="269.8" y="58.2">5</text>
<text x="88.8" y="65.6" transform="rotate(-90 88.8 65.6)">1</text>
<text x="113.7" y="60.8">GND</text>
<text x="135.8" y="60.3" transform="rotate(-90 135.8 60.3)">1</text>
<text x="265.9" y="62.5">NC</text>
<text x="265.9" y="66">NC</text>
<text x="269.8" y="61.7">6</text>
<text x="269.8" y="65.1">8</text>
<text x="95.4" y="80.8">14</text>
<text x="99.1" y="81.7">VIN</text>
<text x="112.3" y="81.7">CBOOT</text>
<text x="118.5" y="80.8">3</text>
<text x="130.9" y="80.8">1</text>
<text x="135.8" y="80.8">2</text>
<text x="95.5" y="87.7">12</text>
<text x="95.5" y="84.2">13</text>
<text x="99.1" y="88.6">EN</text>
<text x="99.1" y="85.2">VIN</text>
<text x="114.2" y="88.6">SW</text>
<text x="118.5" y="87.7">1</text>
<text x="146.5" y="87.7">1</text>
<text x="155" y="87.7">2</text>
<text x="95.9" y="94.7">6</text>
<text x="99.1" y="95.5">SYNC</text>
<text x="114.2" y="92.1">SW</text>
<text x="118.5" y="91.2">2</text>
<text x="95.6" y="98.2">11</text>
<text x="95.8" y="101.6">4</text>
<text x="99.1" y="99">SS/TRK</text>
<text x="113.3" y="99">BIAS</text>
<text x="118.5" y="98.2">5</text>
<text x="118.5" y="101.6">8</text>
<text x="99.1" y="102.5">VCC</text>
<text x="112.1" y="102.5">PGOOD</text>
<text x="114.5" y="106">FB</text>
<text x="118.5" y="105.1">9</text>
<text x="137.8" y="105.1">1</text>
<text x="148.1" y="105.1">2</text>
<text x="168.9" y="107.5" transform="rotate(-90 168.9 107.5)">2</text>
<text x="179.3" y="107.5" transform="rotate(-90 179.3 107.5)">2</text>
<text x="193.2" y="107.5" transform="rotate(-90 193.2 107.5)">2</text>
<text x="43.6" y="111" transform="rotate(-90 43.6 111)">2</text>
<text x="61" y="111" transform="rotate(-90 61 111)">2</text>
<text x="71.4" y="111" transform="rotate(-90 71.4 111)">2</text>
<text x="95.9" y="108.6">7</text>
<text x="99.1" y="109.5">RT</text>
<text x="112.8" y="109.5">AGND</text>
<text x="112.9" y="112.9">PGND</text>
<text x="118.5" y="108.6">10</text>
<text x="118.5" y="112">15</text>
<text x="135.8" y="109.2" transform="rotate(-90 135.8 109.2)">2</text>
<text x="168.9" y="112.4" transform="rotate(-90 168.9 112.4)">1</text>
<text x="179.3" y="112.4" transform="rotate(-90 179.3 112.4)">1</text>
<text x="193.2" y="112.4" transform="rotate(-90 193.2 112.4)">1</text>
<text x="43.6" y="115.9" transform="rotate(-90 43.6 115.9)">1</text>
<text x="61" y="115.9" transform="rotate(-90 61 115.9)">1</text>
<text x="71.4" y="115.9" transform="rotate(-90 71.4 115.9)">1</text>
<text x="88.8" y="114.5" transform="rotate(-90 88.8 114.5)">2</text>
<text x="112.9" y="116.4">PGND</text>
<text x="113.7" y="119.9">GND</text>
<text x="118.5" y="115.6">16</text>
<text x="118.5" y="119">17</text>
<text x="135.8" y="119.4" transform="rotate(-90 135.8 119.4)">1</text>
<text x="88.8" y="124.6" transform="rotate(-90 88.8 124.6)">1</text>
<text x="121.9" y="145.7" transform="rotate(-90 121.9 145.7)">2</text>
<text x="31.5" y="152.1">2</text>
<text x="41.9" y="152.1">1</text>
<text x="50.7" y="152.1">2</text>
<text x="61.1" y="152.1">1</text>
<text x="121.9" y="155.9" transform="rotate(-90 121.9 155.9)">1</text>
<text x="134.1" y="153.8">4</text>
<text x="137.4" y="154.7">IN+</text>
<text x="142.1" y="154.1">X/Y</text>
<text x="146.7" y="154.7">OUT</text>
<text x="151.5" y="153.8">6</text>
<text x="87" y="159.7" transform="rotate(-90 87 159.7)">8</text>
<text x="94" y="159.7" transform="rotate(-90 94 159.7)">7</text>
<text x="97.5" y="159.7" transform="rotate(-90 97.5 159.7)">5</text>
<text x="101" y="159.7" transform="rotate(-90 101 159.7)">2</text>
<text x="104.4" y="159.7" transform="rotate(-90 104.4 159.7)">4</text>
<text x="134.2" y="157.2">5</text>
<text x="137.4" y="158.1">IN-</text>
<text x="146.9" y="158.1">REF</text>
<text x="151.5" y="157.2">1</text>
<text x="87" y="166.3" transform="rotate(-90 87 166.3)">1</text>
<text x="97.5" y="166.5" transform="rotate(-90 97.5 166.5)">6</text>
<text x="104.4" y="166.5" transform="rotate(-90 104.4 166.5)">3</text>
<text x="128.8" y="166.6" transform="rotate(-90 128.8 166.6)">2</text>
<text x="134.2" y="164.2">3</text>
<text x="137.4" y="165.1">V+</text>
<text x="146.7" y="165.1">GND</text>
<text x="151.5" y="164.2">2</text>
<text x="128.8" y="171.6" transform="rotate(-90 128.8 171.6)">1</text>
<text x="59.5" y="178.1">1</text>
<text x="69.8" y="178.1">2</text>
<text x="76.8" y="178.1">3</text>
<text x="85.4" y="174.6">2</text>
<text x="98.3" y="178.3" transform="rotate(-90 98.3 178.3)">1</text>
<text x="43.6" y="185.4" transform="rotate(-90 43.6 185.4)">1</text>
<text x="43.6" y="180.5" transform="rotate(-90 43.6 180.5)">2</text>
<text x="48.8" y="180.5" transform="rotate(-90 48.8 180.5)">3</text>
<text x="85.4" y="181.5">1</text>
<text x="105.4" y="183.6" transform="rotate(-90 105.4 183.6)">1</text>
<text x="26.6" y="186.8">1</text>
<text x="36.7" y="186.8">2</text>
</g>
<g font-size="1.4" fill="#000080">
<text x="97.9" y="19.9">DA?</text>
<text x="254.5" y="46">DA?</text>
<text x="123.8" y="149.6">R?</text>
<text x="33.3" y="150.5">R?</text>
<text x="33.3" y="155.4">20K</text>
<text x="52.5" y="150.5">R?</text>
<text x="52.5" y="155.4">100K</text>
<text x="123.8" y="151.4">0.018R</text>
<text x="136" y="151.9">DA?</text>
<text x="105.4" y="160.9">К?</text>
<text x="105.4" y="162.7">HFD4/5</text>
<text x="136" y="167.9">INA210AIDCKT</text>
<text x="78.6" y="172.8">VD?</text>
<text x="132.2" y="170.5">C?</text>
<text x="132.2" y="172.3">0.1uF</text>
<text x="49.8" y="179.7">VT?</text>
<text x="61.1" y="176.6">R?</text>
<text x="28.2" y="185.3">R?</text>
<text x="49.8" y="181.5">BSS138</text>
<text x="61.1" y="181.5">24R</text>
<text x="78.6" y="185.3">BAV99</text>
<text x="96" y="184.8">XP?</text>
<text x="28.2" y="190.2">1K</text>
<text x="96" y="186.5">PA</text>
<text x="102.9" y="190">XP?</text>
<text x="102.9" y="191.8">PA</text>
</g>
<g font-size="1.4" fill="#800000">
<text x="197.5" y="29.5">+6V</text>
<text x="231.2" y="48.7">+6V</text>
<text x="197.5" y="88.6">+3.3V</text>
<text x="120.6" y="141.6">Power</text>
<text x="121.6" y="165.1">+5V</text>
<text x="89.9" y="179.9">+6V</text>
<text x="97.5" y="175" transform="rotate(-90 97.5 175)">Upower_ACM</text>
<text x="104.4" y="175" transform="rotate(-90 104.4 175)">Ipower_ACM</text>
<text x="23.8" y="197.3">GND</text>
<text x="86.4" y="192.1">GND</text>
</g>
<g font-size="1.4" fill="#f00">
<text x="43.1" y="146.4">ADC1_IN4</text>
<text x="156" y="154.7">ADC1_IN1</text>
<text x="56.9" y="187.7">GPIO_OUTPUT9</text>
</g>
<text font-size="1.1" fill="#000080" x="135.8" y="46.6">PIR?01</text>
<g font-size=".7" fill="#000080">
<text x="135.8" y="105.6">PIR?01</text>
<text x="132.3" y="164.9">PIDA?03</text>
<text x="149.6" y="164.9">PIDA?02</text>
<text x="74.8" y="178.6">PIVD?03</text>
<text x="24.3" y="187.5">PIR?01</text>
</g>
</svg>
